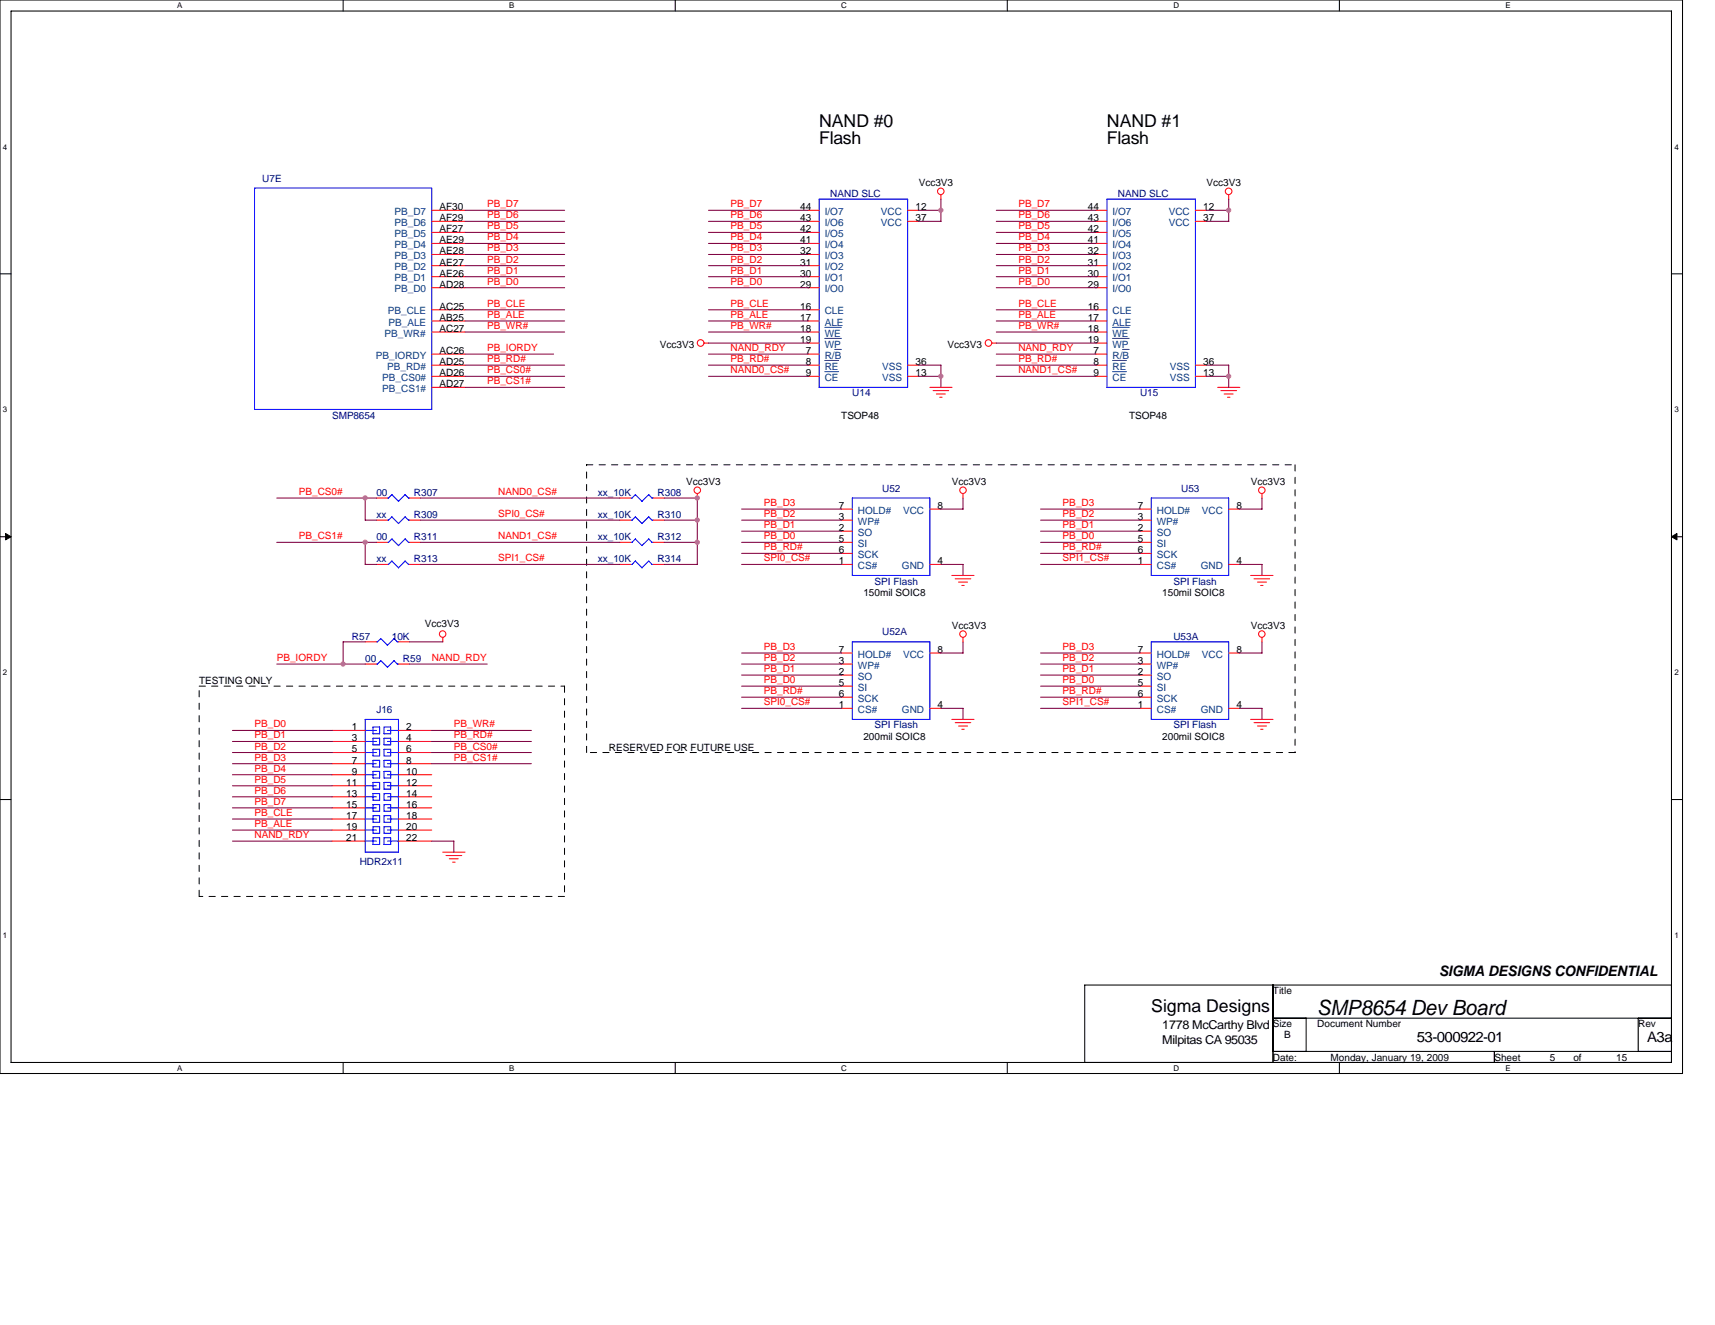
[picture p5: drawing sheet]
<svg xmlns="http://www.w3.org/2000/svg" width="279mm" height="216mm" viewBox="0 0 279 216" stroke-linecap="round" stroke-linejoin="round" font-family="sans-serif">
<path d="M0 0h274.1v174.9h-274.1zM1.8 1.8h270.5v171.3h-270.5z" fill="none" stroke="#000" stroke-width=".17"/>
<g fill="#fff">
<path d="M28.9 .2h.8v1.4h-.8z"/>
<path d="M28.9 173.3h.8v1.5h-.8z"/>
</g>
<path d="M55.9 0v1.8M55.9 173.1v1.8" fill="none" stroke="#000" stroke-width=".17"/>
<g fill="#fff">
<path d="M83 .2h.8v1.4h-.8z"/>
<path d="M83 173.3h.8v1.5h-.8z"/>
</g>
<path d="M110 0v1.8M110 173.1v1.8" fill="none" stroke="#000" stroke-width=".17"/>
<g fill="#fff">
<path d="M137.1 .2h.9v1.4h-.9z"/>
<path d="M137.1 173.3h.9v1.5h-.9z"/>
</g>
<path d="M164.1 0v1.8M164.1 173.1v1.8" fill="none" stroke="#000" stroke-width=".17"/>
<g fill="#fff">
<path d="M191.2 .2h.9v1.4h-.9z"/>
<path d="M191.2 173.3h.9v1.5h-.9z"/>
</g>
<path d="M218.2 0v1.8M218.2 173.1v1.8" fill="none" stroke="#000" stroke-width=".17"/>
<g fill="#fff">
<path d="M245.3 .2h.8v1.4h-.8z"/>
<path d="M245.3 173.3h.8v1.5h-.8z"/>
<path d="M.5 23.2h.7v1.4h-.7z"/>
<path d="M272.8 23.2h.7v1.4h-.7z"/>
<path d="M.5 66h.7v1.5h-.7z"/>
<path d="M272.8 66h.7v1.5h-.7z"/>
</g>
<path d="M0 44.6h1.8M272.3 44.6h1.8" fill="none" stroke="#000" stroke-width=".17"/>
<g fill="#fff">
<path d="M.5 108.9h.7v1.4h-.7z"/>
<path d="M272.8 108.9h.7v1.4h-.7z"/>
</g>
<path d="M0 87.5h1.8M272.3 87.5h1.8" fill="none" stroke="#000" stroke-width=".17"/>
<path d="M.9 86.9l.9 .6-.9 .5zM272.3 87.5l.9-.6v1.1z" fill="#000" stroke="#000" stroke-width=".16"/>
<g fill="#fff">
<path d="M.5 151.7h.7v1.4h-.7z"/>
<path d="M272.8 151.7h.7v1.4h-.7z"/>
</g>
<path d="M0 130.3h1.8M272.3 130.3h1.8M176.7 160.5h95.6v12.6h-95.6zM207.4 171.3h64.9M207.4 160.5v12.6M207.4 165.9h64.9M212.8 165.9v5.4M243.5 171.3v1.8M266.9 165.9v5.4" fill="none" stroke="#000" stroke-width=".17"/>
<path d="M95.6 75.7h115.4M211 75.7v46.9M32.4 111.8h59.6M92 111.8v34.3M95.6 122.6v-46.9M211 122.6h-115.4M32.4 146.1v-34.3M92 146.1h-59.6" fill="none" stroke="#000" stroke-width=".16" stroke-dasharray="1 1 1 1 1 1 1 1"/>
<g fill="none" stroke="#f00" stroke-width=".17">
<path d="M70.3 34.3h5.4M70.3 39.7h5.4M70.3 37.9h5.4M70.3 36.1h5.4M131.6 34.3h1.9M131.6 39.7h1.9M131.6 37.9h1.9M131.6 36.1h1.9M147.9 34.3h1.8M147.9 36.1h1.8M153.3 31.7v.8M178.5 34.3h1.8"/>
<path d="M178.5 39.7h1.8M178.5 37.9h1.8M178.5 36.1h1.8M194.8 34.3h1.8M194.8 36.1h1.8M200.2 31.7v.8M70.3 57.7h5.4M70.3 59.5h5.4M70.3 50.5h5.4M70.3 52.3h5.4M70.3 54.1h5.4M70.3 46.9h5.4"/>
<path d="M70.3 45.1h5.4M70.3 43.3h5.4M70.3 41.5h5.4M114.7 55.9h.7M131.6 55.9h1.9M131.6 57.7h1.9M131.6 59.5h1.9M131.6 50.5h1.9M131.6 52.3h1.9M131.6 54.1h1.9M131.6 46.9h1.9M131.6 45.1h1.9"/>
<path d="M131.6 43.3h1.9M131.6 41.5h1.9M147.9 59.5h1.8M161.6 55.9h.7M178.5 55.9h1.8M178.5 57.7h1.8M178.5 59.5h1.8M178.5 50.5h1.8M178.5 52.3h1.8M178.5 54.1h1.8M178.5 46.9h1.8M178.5 45.1h1.8"/>
<path d="M178.5 43.3h1.8M178.5 41.5h1.8M194.8 59.5h1.8M70.3 63.1h5.4M70.3 61.3h5.4M131.6 61.3h1.9M147.9 61.3h1.8M151.5 63.1h3.6M152 63.6h2.6M152.5 64.2h1.5M153.1 64.7h.4M178.5 61.3h1.8"/>
<path d="M194.8 61.3h1.8M198.4 63.1h3.6M198.9 63.6h2.6M199.4 64.2h1.5M200 64.7h.4M61.3 92h1.8M61.3 81.2h1.8M61.3 88.4h1.8M61.3 84.8h1.8M66.7 92h1.8M66.7 81.2h1.8M66.7 88.4h1.8"/>
<path d="M66.7 84.8h1.8M101 92h1.8M101 81.2h1.8M101 88.4h1.8M101 84.8h1.8M106.4 92h1.8M106.4 81.2h1.8M106.4 88.4h1.8M106.4 84.8h1.8M113.6 80.4v.8M137.1 92h1.8M137.1 88.4h1.8"/>
<path d="M137.1 84.8h1.8M137.1 86.6h1.8M137.1 90.2h1.8M137.1 83h1.8M151.5 92h1.8M151.5 83h1.8M155.1 93.8h3.6M155.6 94.3h2.6M156.2 94.8h1.4M156.7 95.4h.4M156.9 80.4v.8M185.7 92h1.9"/>
<path d="M185.7 88.4h1.9M185.7 84.8h1.9M185.7 86.6h1.9M185.7 90.2h1.9M185.7 83h1.9M200.2 92h1.8M200.2 83h1.8M203.8 93.8h3.6M204.3 94.3h2.5M204.9 94.8h1.4M205.4 95.4h.4M205.6 80.4v.8"/>
<path d="M54.1 119h5.4M59.5 108.2h1.8M59.5 104.6h1.8M64.9 108.2h1.8M64.9 104.6h1.8M64.9 119h5.4M72.1 103.9v.7M137.1 108.2h1.8M137.1 115.4h1.8M137.1 110h1.8M137.1 111.8h1.8M137.1 113.6h1.8"/>
<path d="M137.1 106.4h1.8M151.5 115.4h1.8M151.5 106.4h1.8M155.1 117.2h3.6M155.6 117.8h2.6M156.2 118.3h1.4M156.7 118.8h.4M156.9 103.9v.7M185.7 108.2h1.9M185.7 115.4h1.9M185.7 110h1.9M185.7 111.8h1.9"/>
<path d="M185.7 113.6h1.9M185.7 106.4h1.9M200.2 115.4h1.8M200.2 106.4h1.8M203.8 117.2h3.6M204.3 117.8h2.5M204.9 118.3h1.4M205.4 118.8h.4M205.6 103.9v.7M54.1 120.8h5.4M54.1 122.6h5.4M54.1 124.4h5.4"/>
<path d="M54.1 126.2h5.4M54.1 128h5.4M54.1 129.8h5.4M54.1 131.6h5.4M54.1 133.5h5.4M54.1 135.3h5.4M54.1 137.1h5.4M64.9 120.8h5.4M64.9 122.6h5.4M64.9 124.4h5.4M64.9 126.2h5.4M64.9 128h5.4"/>
<path d="M64.9 129.8h5.4M64.9 131.6h5.4M64.9 133.5h5.4M64.9 135.3h5.4M64.9 137.1h5.4M72.1 138.9h3.7M72.7 139.4h2.5M73.2 139.9h1.5M73.7 140.5h.4"/>
<circle cx="153.3" cy="31.2" r=".53"/>
<circle cx="200.2" cy="31.2" r=".54"/>
<circle cx="114.1" cy="55.9" r=".54"/>
<circle cx="161" cy="55.9" r=".53"/>
<circle cx="113.6" cy="79.9" r=".53"/>
<circle cx="156.9" cy="79.9" r=".53"/>
<circle cx="205.6" cy="79.9" r=".53"/>
<circle cx="72.1" cy="103.3" r=".53"/>
<circle cx="156.9" cy="103.3" r=".53"/>
<circle cx="205.6" cy="103.3" r=".53"/>
</g>
<g fill="none" stroke="#00f" stroke-width=".17">
<path d="M41.5 30.6h28.8v36.1h-28.8zM133.5 32.4h14.4v30.7h-14.4zM180.3 32.4h14.5v30.7h-14.5zM63.8 84.2l1.1 1.1M63.9 91.4l-.6 .6h-.2M63.9 80.6l-.6 .6h-.2M63.9 87.8l-.6 .6h-.2M63.9 84.2l-.6 .6h-.2M66 80.6l.5 .6h.2M66 87.8l.6 .6h.1M66 84.2l.5 .6h.2M66 91.4l.6 .6"/>
<path d="M66 80.6l-1.1 1.1-1.1-1.1M66 87.8l-1.1 1.1-1.1-1.1M66 84.2l-1.1 1.1M66 91.4l-1.1 1.1-1.1-1.1M66.5 92h.2M102.8 92h.2M102.8 81.2h.2M102.8 88.4h.2M102.8 84.8h.2M103.5 87.8l1.1 1.1 1.1-1.1 .5 .6h.2M103.5 84.2l1.1 1.1M103.5 91.4l-.5 .6"/>
<path d="M103.5 80.6l-.5 .6M103.5 84.2l-.5 .6M103.5 87.8l-.5 .6M105.7 91.4l.5 .6M105.7 80.6l.5 .6h.2M105.7 84.2l.5 .6h.2M105.7 91.4l-1.1 1.1-1.1-1.1M105.7 80.6l-1.1 1.1-1.1-1.1M105.7 84.2l-1.1 1.1M106.2 92h.2M138.9 81.2h12.6v12.6h-12.6zM187.6 81.2h12.6v12.6h-12.6z"/>
<path d="M59.5 119h1.8M59.5 117.2h5.4v21.7h-5.4zM60.8 118.5h1v1.1h-1zM61.3 104.6h.2M62 104l1.1 1.1M62 104.1l-.5 .5M62.1 107.6l-.6 .6h-.2M62.6 118.5h1v1.1h-1zM63.1 119h1.8M64.2 104l.5 .6h.2M64.2 107.7l.5 .5M64.2 104.1l-1.1 1.1"/>
<path d="M64.2 107.6l-1.1 1.2-1.1-1.1M64.7 108.2h.2M138.9 104.6h12.6v12.6h-12.6zM187.6 104.6h12.6v12.6h-12.6zM59.5 120.8h1.8M59.5 122.6h1.8M59.5 124.4h1.8M59.5 126.2h1.8M59.5 128h1.8M59.5 129.8h1.8M59.5 131.6h1.8M59.5 133.5h1.8"/>
<path d="M59.5 135.3h1.8M59.5 137.1h1.8M60.8 120.3h1v1.1h-1zM60.8 122.1h1v1.1h-1zM60.8 123.9h1v1.1h-1zM60.8 125.7h1v1.1h-1zM60.8 127.5h1v1.1h-1zM60.8 129.3h1v1.1h-1zM60.8 131.1h1v1.1h-1zM60.8 132.9h1v1.1h-1zM60.8 134.7h1v1.1h-1zM60.8 136.5h1v1.1h-1z"/>
<path d="M62.6 120.3h1v1.1h-1zM62.6 122.1h1v1.1h-1zM62.6 123.9h1v1.1h-1zM62.6 125.7h1v1.1h-1zM62.6 127.5h1v1.1h-1zM62.6 129.3h1v1.1h-1zM62.6 131.1h1v1.1h-1zM62.6 132.9h1v1.1h-1zM62.6 134.7h1v1.1h-1zM62.6 136.5h1v1.1h-1zM63.1 120.8h1.8M63.1 122.6h1.8"/>
<path d="M63.1 124.4h1.8M63.1 126.2h1.8M63.1 128h1.8M63.1 129.8h1.8M63.1 131.6h1.8M63.1 133.5h1.8M63.1 135.3h1.8M63.1 137.1h1.8"/>
</g>
<path d="M134.4 58.7h2.2M134.4 53.3h2.7M134.4 55.1h2.7M136 56.9h1.1M181.3 58.7h2.2M181.3 53.3h2.7M181.3 55.1h2.7M182.9 56.9h1.1M134.4 60.6h2.2M181.3 60.6h2.2" fill="none" stroke="#004080" stroke-width=".16"/>
<g fill="none" stroke="#800040" stroke-width=".17">
<path d="M75.7 34.3h16.3M75.7 36.1h16.3M75.7 39.7h16.3M75.7 37.9h16.3M115.4 34.3h16.3M115.4 36.1h16.3M115.4 39.7h16.3M115.4 37.9h16.3M149.7 34.3h3.6M153.3 32.4v3.7h-3.6M162.3 34.3h16.3M162.3 36.1h16.3"/>
<path d="M162.3 39.7h16.3M162.3 37.9h16.3M196.6 34.3h3.6M200.2 32.4v3.7h-3.6M75.7 59.5h16.3M75.7 46.9h16.3M75.7 45.1h16.3M75.7 43.3h16.3M75.7 41.5h16.3M75.7 50.5h16.3M75.7 52.3h16.3M75.7 54.1h16.3"/>
<path d="M75.7 57.7h14.5M115.4 59.5h16.3M115.4 46.9h16.3M115.4 45.1h16.3M115.4 43.3h16.3M115.4 41.5h16.3M115.4 50.5h16.3M115.4 52.3h16.3M115.4 54.1h16.3M115.4 55.9h16.3M115.4 57.7h16.3M149.7 59.5h3.6v3.6"/>
<path d="M162.3 59.5h16.3M162.3 46.9h16.3M162.3 45.1h16.3M162.3 43.3h16.3M162.3 41.5h16.3M162.3 50.5h16.3M162.3 52.3h16.3M162.3 54.1h16.3M162.3 55.9h16.3M162.3 57.7h16.3M196.6 59.5h3.6v3.6M75.7 61.3h16.3"/>
<path d="M75.7 63.1h16.3M115.4 61.3h16.3M149.7 61.3h3.6M162.3 61.3h16.3M196.6 61.3h3.6M45.1 88.4h16.2M45.1 81.2h16.2M59.5 92h1.8M59.5 81.2v3.6h1.8M59.5 88.4v3.6M68.5 92h32.5M68.5 88.4h32.5"/>
<path d="M68.5 84.8h32.5M68.5 81.2h32.5M108.2 92h5.4M108.2 88.4h5.4M108.2 84.8h5.4M108.2 81.2h5.4M113.6 81.2v10.8M120.8 83h16.3M120.8 92h16.3M120.8 86.6h16.3M120.8 88.4h16.3M120.8 84.8h16.3"/>
<path d="M120.8 90.2h16.3M153.3 83h3.6M153.3 92h3.6M156.9 81.2v1.8M156.9 92v1.8M169.5 83h16.3M169.5 92h16.3M169.5 86.6h16.3M169.5 88.4h16.3M169.5 84.8h16.3M169.5 90.2h16.3M202 92h3.6v1.8"/>
<path d="M205.6 81.2v1.8h-3.6M37.9 119h16.2M45.1 108.2h14.4M59.5 104.6h-3.6v3.6M66.7 108.2h12.7M66.7 104.6h5.5M70.3 119h16.3M120.8 108.2h16.3M120.8 106.4h16.3M120.8 115.4h16.3M120.8 110h16.3M120.8 111.8h16.3"/>
<path d="M120.8 113.6h16.3M153.3 106.4h3.6M153.3 115.4h3.6M156.9 104.6v1.8M156.9 115.4v1.8M169.5 108.2h16.3M169.5 106.4h16.3M169.5 115.4h16.3M169.5 110h16.3M169.5 111.8h16.3M169.5 113.6h16.3M202 115.4h3.6v1.8"/>
<path d="M205.6 104.6v1.8h-3.6M37.9 120.8h16.2M37.9 122.6h16.2M37.9 124.4h16.2M37.9 126.2h16.2M37.9 128h16.2M37.9 129.8h16.2M37.9 131.6h16.2M37.9 135.3h16.2M37.9 133.5h16.2M37.9 137.1h16.2M70.3 120.8h16.3"/>
<path d="M70.3 122.6h16.3M70.3 124.4h16.3M70.3 137.1h3.7M73.9 137.1v1.8"/>
</g>
<g fill="#f0f" stroke="#f0f" stroke-width=".17">
<circle cx="153.3" cy="34.3" r=".35"/>
<circle cx="153.3" cy="61.3" r=".35"/>
<circle cx="55.9" cy="108.2" r=".35"/>
<circle cx="200.2" cy="34.3" r=".35"/>
<circle cx="200.2" cy="61.3" r=".35"/>
<circle cx="59.5" cy="81.1" r=".35"/>
<circle cx="59.5" cy="88.4" r=".35"/>
<circle cx="113.6" cy="88.4" r=".35"/>
<circle cx="113.6" cy="84.7" r=".35"/>
<circle cx="113.6" cy="81.1" r=".35"/>
</g>
<text font-size="3.4" x="214.6" y="165.4">SMP8654 Dev Board</text>
<g font-size="2.9">
<text x="133.5" y="20.6">NAND #0</text>
<text x="133.5" y="23.5">Flash</text>
<text x="180.3" y="20.6">NAND #1</text>
<text x="180.3" y="23.5">Flash</text>
<text x="187.6" y="164.9">Sigma Designs</text>
</g>
<g font-size="2.3">
<text x="234.4" y="159">SIGMA DESIGNS CONFIDENTIAL</text>
<text x="230.8" y="169.8">53-000922-01</text>
<text x="268.3" y="169.8">A3a</text>
</g>
<g font-size="2">
<text x="189.4" y="167.7">1778 McCarthy Blvd</text>
<text x="189.4" y="170.2">Milpitas CA 95035</text>
</g>
<g font-size="1.6" fill="#000080">
<text x="42.7" y="29.6">U7E</text>
<text x="135.3" y="32.1">NAND SLC</text>
<text x="182.1" y="32.1">NAND SLC</text>
<text x="138.9" y="64.6">U14</text>
<text x="185.7" y="64.6">U15</text>
<text x="54.1" y="68.2">SMP8654</text>
<text x="61.3" y="80.8">00</text>
<text x="67.4" y="80.8">R307</text>
<text x="97.4" y="80.8">xx_10K</text>
<text x="107.1" y="80.8">R308</text>
<text x="143.7" y="80.1">U52</text>
<text x="192.4" y="80.1">U53</text>
<text x="61.3" y="88">00</text>
<text x="61.3" y="84.4">xx</text>
<text x="67.4" y="88">R311</text>
<text x="67.4" y="84.4">R309</text>
<text x="97.4" y="84.4">xx_10K</text>
<text x="97.4" y="88">xx_10K</text>
<text x="107.1" y="84.4">R310</text>
<text x="107.1" y="88">R312</text>
<text x="61.3" y="91.7">xx</text>
<text x="67.4" y="91.7">R313</text>
<text x="97.4" y="91.7">xx_10K</text>
<text x="107.1" y="91.7">R314</text>
<text x="142.5" y="95.2">SPI Flash</text>
<text x="191.2" y="95.2">SPI Flash</text>
<text x="57.3" y="104.3">R57</text>
<text x="59.5" y="107.9">00</text>
<text x="63.8" y="104.3">10K</text>
<text x="65.6" y="107.9">R59</text>
<text x="143.7" y="103.5">U52A</text>
<text x="191.2" y="104.3">U53A</text>
<text x="61.3" y="116.2">J16</text>
<text x="142.5" y="118.7">SPI Flash</text>
<text x="191.2" y="118.7">SPI Flash</text>
<text x="58.6" y="140.9">HDR2x11</text>
</g>
<g font-size="1.6" fill="#004080">
<text x="64.3" y="35">PB_D7</text>
<text x="134.4" y="35">I/O7</text>
<text x="143.5" y="35">VCC</text>
<text x="181.3" y="35">I/O7</text>
<text x="190.4" y="35">VCC</text>
<text x="64.3" y="40.4">PB_D4</text>
<text x="64.3" y="38.6">PB_D5</text>
<text x="64.3" y="36.8">PB_D6</text>
<text x="134.4" y="40.4">I/O4</text>
<text x="134.4" y="38.6">I/O5</text>
<text x="134.4" y="36.8">I/O6</text>
<text x="143.5" y="36.8">VCC</text>
<text x="181.3" y="40.4">I/O4</text>
<text x="181.3" y="38.6">I/O5</text>
<text x="181.3" y="36.8">I/O6</text>
<text x="190.4" y="36.8">VCC</text>
<text x="64.3" y="47.6">PB_D0</text>
<text x="64.3" y="45.8">PB_D1</text>
<text x="64.3" y="44">PB_D2</text>
<text x="64.3" y="42.2">PB_D3</text>
<text x="134.4" y="47.6">I/O0</text>
<text x="134.4" y="45.8">I/O1</text>
<text x="134.4" y="44">I/O2</text>
<text x="134.4" y="42.2">I/O3</text>
<text x="181.3" y="47.6">I/O0</text>
<text x="181.3" y="45.8">I/O1</text>
<text x="181.3" y="44">I/O2</text>
<text x="181.3" y="42.2">I/O3</text>
<text x="63.2" y="51.2">PB_CLE</text>
<text x="63.3" y="53">PB_ALE</text>
<text x="134.4" y="51.2">CLE</text>
<text x="134.4" y="53">ALE</text>
<text x="181.3" y="51.2">CLE</text>
<text x="181.3" y="53">ALE</text>
<text x="61.2" y="58.4">PB_IORDY</text>
<text x="62.6" y="54.8">PB_WR#</text>
<text x="134.4" y="54.8">WE</text>
<text x="134.4" y="58.4">R/B</text>
<text x="134.4" y="56.6">WP</text>
<text x="181.3" y="58.4">R/B</text>
<text x="181.3" y="54.8">WE</text>
<text x="181.3" y="56.6">WP</text>
<text x="62.3" y="62.1">PB_CS0#</text>
<text x="62.3" y="63.9">PB_CS1#</text>
<text x="63.1" y="60.2">PB_RD#</text>
<text x="134.4" y="60.2">RE</text>
<text x="134.4" y="62.1">CE</text>
<text x="143.7" y="62.1">VSS</text>
<text x="143.7" y="60.2">VSS</text>
<text x="181.3" y="60.2">RE</text>
<text x="181.3" y="62.1">CE</text>
<text x="190.6" y="62.1">VSS</text>
<text x="190.6" y="60.2">VSS</text>
<text x="139.8" y="83.7">HOLD#</text>
<text x="147.1" y="83.7">VCC</text>
<text x="188.5" y="83.7">HOLD#</text>
<text x="195.8" y="83.7">VCC</text>
<text x="139.8" y="87.3">SO</text>
<text x="139.8" y="85.5">WP#</text>
<text x="139.8" y="89.1">SI</text>
<text x="188.5" y="87.3">SO</text>
<text x="188.5" y="85.5">WP#</text>
<text x="188.5" y="89.1">SI</text>
<text x="139.8" y="92.7">CS#</text>
<text x="139.8" y="90.9">SCK</text>
<text x="146.9" y="92.7">GND</text>
<text x="188.5" y="92.7">CS#</text>
<text x="188.5" y="90.9">SCK</text>
<text x="195.6" y="92.7">GND</text>
<text x="139.8" y="107.1">HOLD#</text>
<text x="147.1" y="107.1">VCC</text>
<text x="188.5" y="107.1">HOLD#</text>
<text x="195.8" y="107.1">VCC</text>
<text x="139.8" y="110.7">SO</text>
<text x="139.8" y="108.9">WP#</text>
<text x="139.8" y="112.5">SI</text>
<text x="188.5" y="110.7">SO</text>
<text x="188.5" y="108.9">WP#</text>
<text x="188.5" y="112.5">SI</text>
<text x="139.8" y="116.2">CS#</text>
<text x="139.8" y="114.3">SCK</text>
<text x="146.9" y="116.2">GND</text>
<text x="188.5" y="116.2">CS#</text>
<text x="188.5" y="114.3">SCK</text>
<text x="195.6" y="116.2">GND</text>
</g>
<g font-size="1.6">
<text x="71.6" y="34.2">AF30</text>
<text x="130.4" y="34.2">44</text>
<text x="149.1" y="34.2">12</text>
<text x="149.7" y="30.3">Vcc3V3</text>
<text x="177.2" y="34.2">44</text>
<text x="196" y="34.2">12</text>
<text x="196.6" y="30.3">Vcc3V3</text>
<text x="71.6" y="41.4">AE28</text>
<text x="71.6" y="39.6">AE29</text>
<text x="71.6" y="37.8">AF27</text>
<text x="71.6" y="36">AF29</text>
<text x="130.4" y="41.4">32</text>
<text x="130.4" y="39.6">41</text>
<text x="130.4" y="37.8">42</text>
<text x="130.4" y="36">43</text>
<text x="149.1" y="36">37</text>
<text x="177.2" y="41.4">32</text>
<text x="177.2" y="39.6">41</text>
<text x="177.2" y="37.8">42</text>
<text x="177.2" y="36">43</text>
<text x="196" y="36">37</text>
<text x="71.6" y="46.9">AD28</text>
<text x="71.6" y="45.1">AE26</text>
<text x="71.6" y="43.3">AE27</text>
<text x="130.4" y="46.9">29</text>
<text x="130.4" y="45.1">30</text>
<text x="130.4" y="43.3">31</text>
<text x="177.2" y="46.9">29</text>
<text x="177.2" y="45.1">30</text>
<text x="177.2" y="43.3">31</text>
<text x="71.6" y="52.3">AB25</text>
<text x="71.6" y="50.5">AC25</text>
<text x="130.4" y="50.5">16</text>
<text x="130.4" y="52.3">17</text>
<text x="177.2" y="50.5">16</text>
<text x="177.2" y="52.3">17</text>
<text x="71.6" y="57.7">AC26</text>
<text x="71.6" y="59.5">AD25</text>
<text x="71.6" y="54.1">AC27</text>
<text x="107.5" y="56.7">Vcc3V3</text>
<text x="130.4" y="54.1">18</text>
<text x="130.4" y="55.9">19</text>
<text x="131.3" y="57.7">7</text>
<text x="131.3" y="59.5">8</text>
<text x="149.1" y="59.5">36</text>
<text x="154.4" y="56.7">Vcc3V3</text>
<text x="177.2" y="54.1">18</text>
<text x="177.2" y="55.9">19</text>
<text x="178.2" y="57.7">7</text>
<text x="178.2" y="59.5">8</text>
<text x="196" y="59.5">36</text>
<text x="71.6" y="61.3">AD26</text>
<text x="71.6" y="63.1">AD27</text>
<text x="131.3" y="61.3">9</text>
<text x="149.1" y="61.3">13</text>
<text x="178.2" y="61.3">9</text>
<text x="196" y="61.3">13</text>
<text x="137.1" y="68.2">TSOP48</text>
<text x="183.9" y="68.2">TSOP48</text>
<text x="111.8" y="79">Vcc3V3</text>
<text x="136.7" y="82.9">7</text>
<text x="152.8" y="82.9">8</text>
<text x="155.1" y="79">Vcc3V3</text>
<text x="185.4" y="82.9">7</text>
<text x="201.4" y="82.9">8</text>
<text x="203.8" y="79">Vcc3V3</text>
<text x="136.7" y="86.5">2</text>
<text x="136.7" y="84.7">3</text>
<text x="136.7" y="88.3">5</text>
<text x="185.4" y="86.5">2</text>
<text x="185.4" y="84.7">3</text>
<text x="185.4" y="88.3">5</text>
<text x="136.7" y="91.9">1</text>
<text x="136.7" y="90.1">6</text>
<text x="152.8" y="91.9">4</text>
<text x="185.4" y="91.9">1</text>
<text x="185.4" y="90.1">6</text>
<text x="201.4" y="91.9">4</text>
<text x="140.7" y="97">150mil SOIC8</text>
<text x="189.4" y="97">150mil SOIC8</text>
<text x="69.2" y="102.1">Vcc3V3</text>
<text x="136.7" y="106.4">7</text>
<text x="152.8" y="106.4">8</text>
<text x="155.1" y="102.5">Vcc3V3</text>
<text x="185.4" y="106.4">7</text>
<text x="201.4" y="106.4">8</text>
<text x="203.8" y="102.5">Vcc3V3</text>
<text x="32.4" y="111.5">TESTING ONLY</text>
<text x="136.7" y="110">2</text>
<text x="136.7" y="108.2">3</text>
<text x="136.7" y="111.8">5</text>
<text x="136.7" y="113.6">6</text>
<text x="185.4" y="110">2</text>
<text x="185.4" y="108.2">3</text>
<text x="185.4" y="111.8">5</text>
<text x="185.4" y="113.6">6</text>
<text x="57.3" y="119">1</text>
<text x="66.2" y="119">2</text>
<text x="136.7" y="115.4">1</text>
<text x="152.8" y="115.4">4</text>
<text x="185.4" y="115.4">1</text>
<text x="201.4" y="115.4">4</text>
<text x="57.3" y="120.8">3</text>
<text x="57.3" y="122.6">5</text>
<text x="57.3" y="124.4">7</text>
<text x="66.2" y="120.8">4</text>
<text x="66.2" y="122.6">6</text>
<text x="66.2" y="124.4">8</text>
<text x="99.2" y="122.3">RESERVED FOR FUTURE USE</text>
<text x="140.7" y="120.5">200mil SOIC8</text>
<text x="189.4" y="120.5">200mil SOIC8</text>
<text x="56.4" y="128">11</text>
<text x="56.4" y="129.8">13</text>
<text x="56.4" y="131.6">15</text>
<text x="57.3" y="126.2">9</text>
<text x="66.2" y="126.2">10</text>
<text x="66.2" y="128">12</text>
<text x="66.2" y="129.8">14</text>
<text x="66.2" y="131.6">16</text>
<text x="56.4" y="133.4">17</text>
<text x="56.4" y="135.2">19</text>
<text x="56.4" y="137">21</text>
<text x="66.2" y="133.4">18</text>
<text x="66.2" y="135.2">20</text>
<text x="66.2" y="137">22</text>
<text x="207.4" y="162">Title</text>
<text x="207.4" y="167.4">Size</text>
<text x="214.6" y="167.4">Document Number</text>
<text x="266.9" y="167.4">Rev</text>
<text x="207.4" y="172.8">Date:</text>
<text x="209.2" y="169.2">B</text>
<text x="216.8" y="172.8">Monday, January 19, 2009</text>
<text x="243.5" y="172.8">Sheet</text>
<text x="252.5" y="172.8">5</text>
<text x="256.3" y="172.8">of</text>
<text x="263.3" y="172.8">15</text>
</g>
<g font-size="1.6" fill="#f00">
<text x="79.4" y="35.6">PB_D6</text>
<text x="79.4" y="33.8">PB_D7</text>
<text x="119" y="35.6">PB_D6</text>
<text x="119" y="33.8">PB_D7</text>
<text x="165.9" y="33.8">PB_D7</text>
<text x="165.9" y="35.6">PB_D6</text>
<text x="79.4" y="37.4">PB_D5</text>
<text x="79.4" y="39.2">PB_D4</text>
<text x="79.4" y="41">PB_D3</text>
<text x="119" y="41">PB_D3</text>
<text x="119" y="39.2">PB_D4</text>
<text x="119" y="37.4">PB_D5</text>
<text x="165.9" y="39.2">PB_D4</text>
<text x="165.9" y="41">PB_D3</text>
<text x="165.9" y="37.4">PB_D5</text>
<text x="79.4" y="44.6">PB_D1</text>
<text x="79.4" y="46.4">PB_D0</text>
<text x="79.4" y="42.8">PB_D2</text>
<text x="119" y="46.4">PB_D0</text>
<text x="119" y="44.6">PB_D1</text>
<text x="119" y="42.8">PB_D2</text>
<text x="165.9" y="46.4">PB_D0</text>
<text x="165.9" y="44.6">PB_D1</text>
<text x="165.9" y="42.8">PB_D2</text>
<text x="79.4" y="51.8">PB_ALE</text>
<text x="79.4" y="53.6">PB_WR#</text>
<text x="79.4" y="50">PB_CLE</text>
<text x="119" y="50">PB_CLE</text>
<text x="119" y="51.8">PB_ALE</text>
<text x="119" y="53.6">PB_WR#</text>
<text x="165.9" y="53.6">PB_WR#</text>
<text x="165.9" y="51.8">PB_ALE</text>
<text x="165.9" y="50">PB_CLE</text>
<text x="79.4" y="57.2">PB_IORDY</text>
<text x="79.4" y="59">PB_RD#</text>
<text x="119" y="59">PB_RD#</text>
<text x="119" y="57.2">NAND_RDY</text>
<text x="165.9" y="59">PB_RD#</text>
<text x="165.9" y="57.2">NAND_RDY</text>
<text x="79.4" y="60.8">PB_CS0#</text>
<text x="79.4" y="62.6">PB_CS1#</text>
<text x="119" y="60.8">NAND0_CS#</text>
<text x="165.9" y="60.8">NAND1_CS#</text>
<text x="48.7" y="80.6">PB_CS0#</text>
<text x="81.2" y="80.6">NAND0_CS#</text>
<text x="124.4" y="82.4">PB_D3</text>
<text x="173.1" y="82.4">PB_D3</text>
<text x="48.7" y="87.9">PB_CS1#</text>
<text x="81.2" y="87.9">NAND1_CS#</text>
<text x="81.2" y="84.2">SPI0_CS#</text>
<text x="124.4" y="86.1">PB_D1</text>
<text x="124.4" y="87.9">PB_D0</text>
<text x="124.4" y="84.2">PB_D2</text>
<text x="124.4" y="89.7">PB_RD#</text>
<text x="173.1" y="84.2">PB_D2</text>
<text x="173.1" y="87.9">PB_D0</text>
<text x="173.1" y="86.1">PB_D1</text>
<text x="173.1" y="89.7">PB_RD#</text>
<text x="81.2" y="91.5">SPI1_CS#</text>
<text x="124.4" y="91.5">SPI0_CS#</text>
<text x="173.1" y="91.5">SPI1_CS#</text>
<text x="45.1" y="107.7">PB_IORDY</text>
<text x="70.3" y="107.7">NAND_RDY</text>
<text x="124.4" y="105.9">PB_D3</text>
<text x="124.4" y="107.7">PB_D2</text>
<text x="173.1" y="107.7">PB_D2</text>
<text x="173.1" y="105.9">PB_D3</text>
<text x="124.4" y="109.5">PB_D1</text>
<text x="124.4" y="111.3">PB_D0</text>
<text x="124.4" y="113.1">PB_RD#</text>
<text x="173.1" y="109.5">PB_D1</text>
<text x="173.1" y="111.3">PB_D0</text>
<text x="173.1" y="113.1">PB_RD#</text>
<text x="41.5" y="118.5">PB_D0</text>
<text x="73.9" y="118.5">PB_WR#</text>
<text x="124.4" y="114.9">SPI0_CS#</text>
<text x="173.1" y="114.9">SPI1_CS#</text>
<text x="41.5" y="120.3">PB_D1</text>
<text x="41.5" y="122.1">PB_D2</text>
<text x="41.5" y="123.9">PB_D3</text>
<text x="41.5" y="125.7">PB_D4</text>
<text x="73.9" y="120.3">PB_RD#</text>
<text x="73.9" y="123.9">PB_CS1#</text>
<text x="73.9" y="122.1">PB_CS0#</text>
<text x="41.5" y="127.5">PB_D5</text>
<text x="41.5" y="129.3">PB_D6</text>
<text x="41.5" y="131.1">PB_D7</text>
<text x="41.5" y="134.7">PB_ALE</text>
<text x="41.5" y="132.9">PB_CLE</text>
<text x="41.5" y="136.5">NAND_RDY</text>
</g>
<g font-size="1.3">
<text x="28.9" y="1.4">A</text>
<text x="83" y="1.4">B</text>
<text x="137.1" y="1.4">C</text>
<text x="191.2" y="1.4">D</text>
<text x="245.3" y="1.4">E</text>
<text x=".5" y="24.4">4</text>
<text x="272.8" y="24.4">4</text>
<text x=".5" y="67.2">3</text>
<text x="272.8" y="67.2">3</text>
<text x=".5" y="110">2</text>
<text x="272.8" y="110">2</text>
<text x=".5" y="152.8">1</text>
<text x="272.8" y="152.8">1</text>
<text x="28.9" y="174.5">A</text>
<text x="83" y="174.5">B</text>
<text x="137.1" y="174.5">C</text>
<text x="191.2" y="174.5">D</text>
<text x="245.3" y="174.5">E</text>
</g>
</svg>
